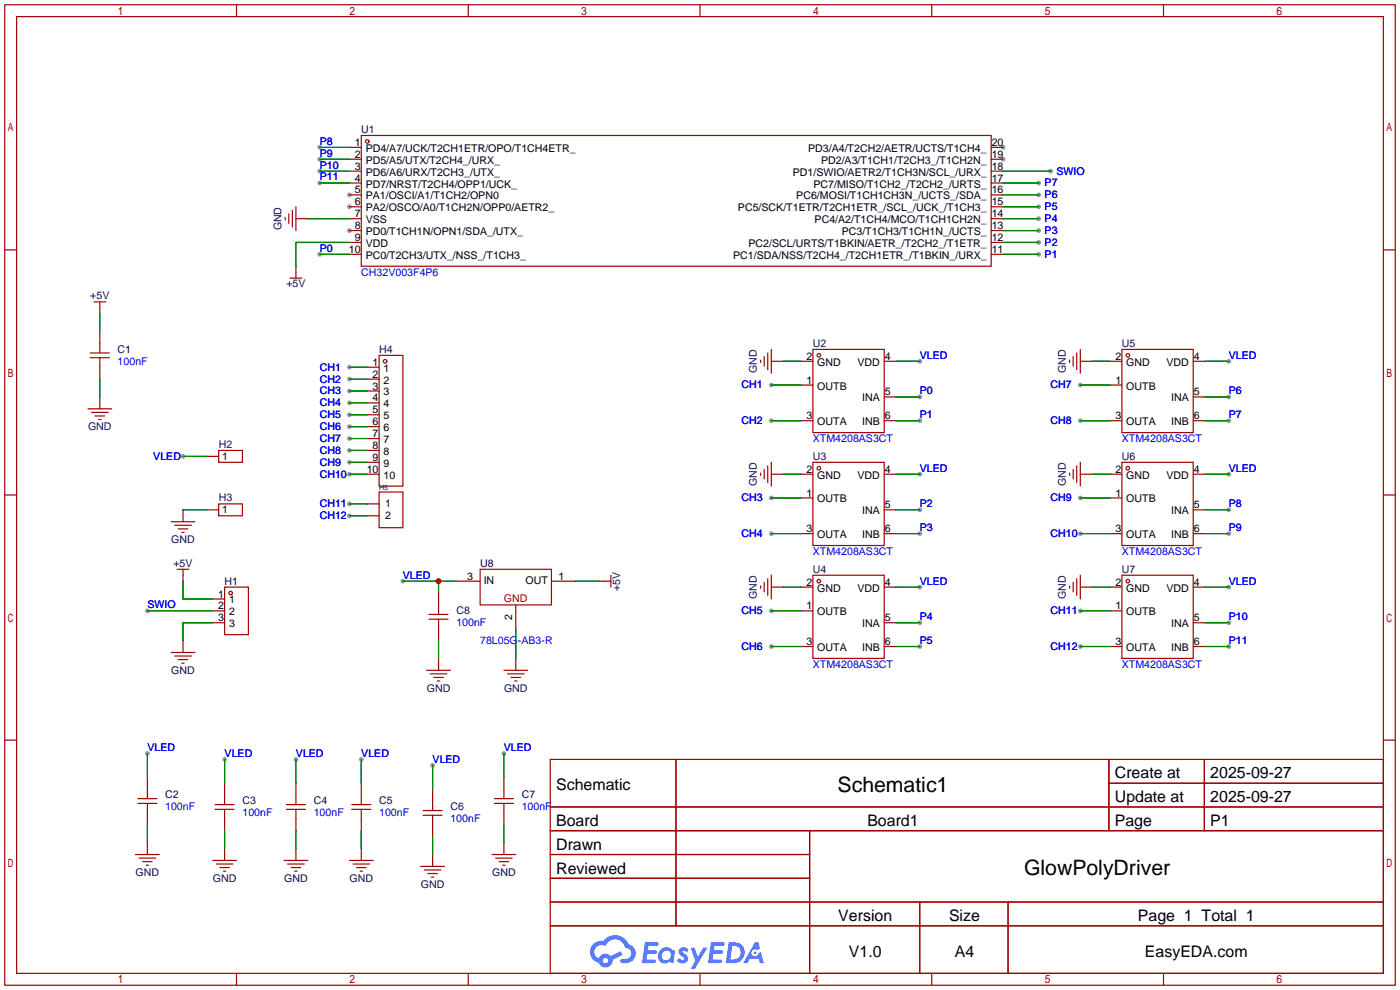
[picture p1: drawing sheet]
<svg xmlns="http://www.w3.org/2000/svg" width="299mm" height="212mm" viewBox="0 0 299 212" stroke-linecap="round" stroke-linejoin="round" font-family="sans-serif">
<g fill="#999">
<circle cx="74.7" cy="41.7" r=".51"/>
<circle cx="74.7" cy="44.2" r=".51"/>
<circle cx="74.7" cy="49.3" r=".51"/>
<circle cx="214.4" cy="34" r=".51"/>
<circle cx="214.4" cy="31.5" r=".51"/>
<circle cx="31.5" cy="130.6" r=".51"/>
<circle cx="224.5" cy="36.6" r=".51"/>
<circle cx="68.3" cy="54.4" r=".51"/>
<circle cx="222" cy="54.4" r=".51"/>
<circle cx="222" cy="51.8" r=".51"/>
<circle cx="222" cy="49.3" r=".51"/>
<circle cx="222" cy="46.7" r=".51"/>
<circle cx="222" cy="44.2" r=".51"/>
<circle cx="222" cy="41.7" r=".51"/>
<circle cx="222" cy="39.1" r=".51"/>
<circle cx="68.3" cy="31.5" r=".51"/>
<circle cx="68.3" cy="34" r=".51"/>
<circle cx="68.3" cy="36.6" r=".51"/>
<circle cx="68.3" cy="39.1" r=".51"/>
<circle cx="39.1" cy="97.5" r=".51"/>
<circle cx="196.6" cy="77.2" r=".51"/>
<circle cx="74.7" cy="78.5" r=".51"/>
<circle cx="74.7" cy="81" r=".51"/>
<circle cx="74.7" cy="83.6" r=".51"/>
<circle cx="74.7" cy="86.1" r=".51"/>
<circle cx="74.7" cy="88.6" r=".51"/>
<circle cx="74.7" cy="91.2" r=".51"/>
<circle cx="74.7" cy="93.7" r=".51"/>
<circle cx="74.7" cy="96.3" r=".51"/>
<circle cx="74.7" cy="98.8" r=".51"/>
<circle cx="74.7" cy="101.3" r=".51"/>
<circle cx="74.7" cy="107.7" r=".51"/>
<circle cx="74.7" cy="110.2" r=".51"/>
<circle cx="196.6" cy="84.8" r=".51"/>
<circle cx="196.6" cy="89.9" r=".51"/>
<circle cx="164.8" cy="82.3" r=".51"/>
<circle cx="164.8" cy="89.9" r=".51"/>
<circle cx="196.6" cy="101.3" r=".51"/>
<circle cx="196.6" cy="109" r=".51"/>
<circle cx="196.6" cy="114" r=".51"/>
<circle cx="164.8" cy="106.4" r=".51"/>
<circle cx="164.8" cy="114" r=".51"/>
<circle cx="196.6" cy="125.5" r=".51"/>
<circle cx="196.6" cy="133.1" r=".51"/>
<circle cx="196.6" cy="138.2" r=".51"/>
<circle cx="164.8" cy="130.6" r=".51"/>
<circle cx="164.8" cy="138.2" r=".51"/>
<circle cx="262.6" cy="77.2" r=".51"/>
<circle cx="262.6" cy="84.8" r=".51"/>
<circle cx="262.6" cy="89.9" r=".51"/>
<circle cx="230.9" cy="82.3" r=".51"/>
<circle cx="230.9" cy="89.9" r=".51"/>
<circle cx="262.6" cy="101.3" r=".51"/>
<circle cx="262.6" cy="109" r=".51"/>
<circle cx="262.6" cy="114" r=".51"/>
<circle cx="230.9" cy="106.4" r=".51"/>
<circle cx="230.9" cy="114" r=".51"/>
<circle cx="262.6" cy="125.5" r=".51"/>
<circle cx="262.6" cy="133.1" r=".51"/>
<circle cx="262.6" cy="138.2" r=".51"/>
<circle cx="230.9" cy="130.6" r=".51"/>
<circle cx="230.9" cy="138.2" r=".51"/>
<circle cx="31.5" cy="161" r=".51"/>
<circle cx="48" cy="162.3" r=".51"/>
<circle cx="63.2" cy="162.3" r=".51"/>
<circle cx="77.2" cy="162.3" r=".51"/>
<circle cx="92.5" cy="163.6" r=".51"/>
<circle cx="107.7" cy="161" r=".51"/>
<circle cx="86.1" cy="124.2" r=".51"/>
</g>
<g fill="none" stroke="#a10000" stroke-width=".25">
<path d="M1 1h297.2v209.6h-297.2zM3.6 3.6h292.1v204.4h-292.1zM50.5 1v2.6M100.1 1v2.6M149.6 1v2.6M199.1 1v2.6M248.7 1v2.6M1 53.4h2.6M295.7 53.4h2.5M1 105.8h2.6M295.7 105.8h2.5M1 158.2h2.6"/>
<path d="M295.7 158.2h2.5M117.6 162.3h178.1v45.7h-178.1zM117.6 172.5h178.1M117.6 177.5h178.1M144.5 162.3v35.6M173 177.5v30.5M237 162.3v15.2M237 167.4h58.7M257.4 162.3v15.2M117.6 182.6h55.4M117.6 192.8h178.1M117.6 187.7h55.4"/>
<path d="M117.6 197.9h178.1M196.6 192.8v15.2M215.4 192.8v15.2M50.5 208v2.6M100.1 208v2.6M149.6 208v2.6M199.1 208v2.6M248.7 208v2.6"/>
</g>
<g fill="#5487ff">
<path d="M145.3 202.7a1.3 1.3 0 0 1 1.9 .3l-.4 .6a.54 .54 0 0 0-.9-.2l.1 .2a1.34 1.34 0 0 1 .9 1.8 1.47 1.47 0 0 1-2.3-.1l.5-.6 .8 .5a.31 .31 0 0 0 .4-.3 .31 .31 0 0 0-.3-.4 1.12 1.12 0 0 1-.7-1.8z"/>
<path d="M147.6 202.5h.9l.6 2 1.2-2h.9l-2.7 4.6h-.9l1-1.7z"/>
<path d="M137.8 201.4h1.7a1.31 1.31 0 0 1 1.2 .2 .4 .4 0 0 1-.3 .5l-1.8 .1-.1 .9h1.6a.4 .4 0 0 1 .4 .4 .4 .4 0 0 1-.5 .4h-1.6l-.2 1.2h1.4a.46 .46 0 0 1 .5 0 .46 .46 0 0 1 .1 .5l-.4 .2h-2.6z"/>
<path d="M151.9 201.4h1.7a1.32 1.32 0 0 1 1.2 .2 .39 .39 0 0 1-.3 .5l-1.8 .1-.1 .9h1.6a.4 .4 0 0 1 .4 .4 .4 .4 0 0 1-.4 .4h-1.7l-.2 1.2h1.4a.46 .46 0 0 1 .5 0 .46 .46 0 0 1 .1 .5l-.4 .2h-2.6z"/>
<path d="M161.3 201.4h.8l.3 1.3-.6 .4a.75 .75 0 0 0-1.1 .3 .75 .75 0 0 0 .5 1 .75 .75 0 0 0 .9-.7l.5-.2 .6 2.3h-.8l-.3-.9h-1.8l-.5 .9h-1z"/>
<path d="M155.7 201.4l-.6 4.4h1.5a2.27 2.27 0 0 0 2.6-2.2 2.27 2.27 0 0 0-2.7-2.2zM156.5 202.1a1.5 1.5 0 0 1 1.8 1.6 1.5 1.5 0 0 1-1.9 1.4h-.3z"/>
<path d="M141.2 203a1.6 1.6 0 0 0-.3 2.3 1.6 1.6 0 0 0 2.3 .2l.7 .3 .3-2.4-.1-.3-.5-.1a1.58 1.58 0 0 0-2.4 0zM141.8 203.5a.98 .98 0 0 1 1.6 .4 .98 .98 0 0 1-1.1 1.3 .94 .94 0 0 1-.9-.7 .94 .94 0 0 1 .4-1z"/>
<path d="M126.8 201.8a2.37 2.37 0 0 0 1.1 4 1.54 1.54 0 0 0 1.8 1 1.54 1.54 0 0 0 1.2-1.6l2.2-1.1-.5-.8-2 1a1.57 1.57 0 0 0-2.7 .5 1.5 1.5 0 0 1-.7-2.1 1.5 1.5 0 0 1 2.2-.5 2.23 2.23 0 0 1 2.3-1.4 2.23 2.23 0 0 1 2 1.8 1.16 1.16 0 0 1 1.2 1.1 1.16 1.16 0 0 1-1.1 1.2h-.7a.47 .47 0 0 0-.5 .4 .47 .47 0 0 0 .4 .5 2.17 2.17 0 0 0 2.5-.9 2.17 2.17 0 0 0-.3-2.7l-.8-.4a3.2 3.2 0 0 0-5.5-.7l-1.1 .1zM128.8 205.3a.6 .6 0 0 1 1.2 0 .6 .6 0 0 1-1.2 0z"/>
<circle cx="161.4" cy="203.6" r=".28"/>
</g>
<g fill="none" stroke="#a10000" stroke-width=".25">
<path d="M74.7 31.5h2.5M74.7 34h2.5M74.7 36.6h2.5M74.7 39.1h2.5M77.2 29h134.6v27.9h-134.6zM211.8 31.5h2.6M211.8 34h2.6M211.8 36.6h2.6M211.8 39.1h2.6M61 46.5v.5M61.7 45.7v2.1M62 59.4h2.5"/>
<path d="M62.5 45v3.5M63.2 46.7h2.6M63.2 44.2v5.1M63.2 56.9v2.5M74.7 41.7h2.5M74.7 44.2h2.5M74.7 46.7h2.5M74.7 49.3h2.5M74.7 51.8h2.5M74.7 54.4h2.5M211.8 41.7h2.6M211.8 44.2h2.6"/>
<path d="M211.8 46.7h2.6M211.8 49.3h2.6M211.8 51.8h2.6M211.8 54.4h2.6M19.3 75.4h4.1M19.3 76.5h4.1M20.1 64.5h2.5M21.3 64.5v2.6M21.3 70.9v4.5M21.3 76.5v4.5M78.5 78.5h2.5M81 75.9h5.1v28h-5.1z"/>
<path d="M162.6 77v.5M163.3 76.2v2M164.1 75.4v3.6M164.8 77.2h2.6M164.8 74.7v5.1M171.2 77.2h2.5M173.7 74.7h15.3v17.8h-15.3zM189 77.2h2.5M228.6 77v.5M229.4 76.2v2M230.1 75.4v3.6M230.9 77.2h2.5"/>
<path d="M230.9 74.7v5.1M237.2 77.2h2.6M239.8 74.7h15.2v17.8h-15.2zM255 77.2h2.6M18.8 87.4h5.1M19.6 88.1h3.5M20.3 88.9h2.1M21.1 89.7h.5M21.3 84.8v2.6M44.2 97.5h2.5M46.7 96.3h5.1v2.5h-5.1zM78.5 81h2.5"/>
<path d="M78.5 83.6h2.5M78.5 86.1h2.5M78.5 88.6h2.5M78.5 91.2h2.5M78.5 93.7h2.5M78.5 96.3h2.5M78.5 98.8h2.5M164.1 99.6v3.5M164.8 98.8v5.1M171.2 89.9h2.5M171.2 82.3h2.5M173.7 98.8h15.3v17.8h-15.3z"/>
<path d="M189 89.9h2.5M189 84.8h2.5M230.1 99.6v3.5M230.9 98.8v5.1M237.2 89.9h2.6M237.2 82.3h2.6M239.8 98.8h15.2v17.8h-15.2zM255 89.9h2.6M255 84.8h2.6M36.6 111.5h5.1M37.3 112.3h3.6M38.1 113h2"/>
<path d="M38.9 113.8h.5M39.1 109v2.5M44.2 109h2.5M46.7 107.7h5.1v2.5h-5.1zM78.5 101.3h2.5M78.5 107.7h2.5M78.5 110.2h2.5M81 105.2h5.1v7.6h-5.1zM162.6 101.1v.5M163.3 100.3v2.1M164.8 101.3h2.6M171.2 101.3h2.5"/>
<path d="M171.2 114h2.5M171.2 106.4h2.5M189 109h2.5M189 101.3h2.5M189 114h2.5M228.6 101.1v.5M229.4 100.3v2.1M230.9 101.3h2.5M237.2 101.3h2.6M237.2 114h2.6M237.2 106.4h2.6M255 109h2.6"/>
<path d="M255 101.3h2.6M255 114h2.6M36.6 139.4h5.1M37.8 121.7h2.6M39.1 121.7v2.5M39.1 136.9v2.5M45.5 128h2.5M45.5 130.6h2.5M45.5 133.1h2.5M48 125.5h5.1v10.1h-5.1zM91.7 131.3h4.1M91.7 132.3h4.1"/>
<path d="M93.7 126.7v4.6M93.7 132.3v4.6M97.5 124.2h5.1M102.6 121.7h15.3v7.6h-15.3zM110.2 129.3v5.1M117.9 124.2h5M128 124.2h2.6M130.6 122.9v2.6M162.6 125.2v.5M163.3 124.5v2M164.1 123.7v3.6M164.8 122.9v5.1"/>
<path d="M164.8 125.5h2.6M171.2 130.6h2.5M171.2 138.2h2.5M171.2 125.5h2.5M173.7 122.9h15.3v17.8h-15.3zM189 133.1h2.5M189 138.2h2.5M189 125.5h2.5M228.6 125.2v.5M229.4 124.5v2M230.1 123.7v3.6M230.9 125.5h2.5"/>
<path d="M230.9 122.9v5.1M237.2 130.6h2.6M237.2 138.2h2.6M237.2 125.5h2.6M239.8 122.9h15.2v17.8h-15.2zM255 133.1h2.6M255 138.2h2.6M255 125.5h2.6M37.3 140.2h3.6M38.1 141h2M38.9 141.7h.5M91.2 143.3h5.1"/>
<path d="M91.9 144h3.6M92.7 144.8h2M93.5 145.5h.5M93.7 140.7v2.6M107.7 143.3h5.1M108.5 144h3.5M109.2 144.8h2.1M110 145.5h.5M110.2 140.7v2.6M29.5 170.7h4M29.5 171.7h4M31.5 166.1v4.6"/>
<path d="M31.5 171.7v4.6M46 172h4M46 173h4M48 167.4v4.6M48 173v4.5M61.2 172h4.1M61.2 173h4.1M63.2 167.4v4.6M63.2 173v4.5M75.2 172h4M75.2 173h4M77.2 167.4v4.6"/>
<path d="M77.2 173v4.5M90.4 173.2h4.1M90.4 174.2h4.1M92.5 168.7v4.5M92.5 174.2v4.6M105.7 170.7h4M105.7 171.7h4M107.7 166.1v4.6M107.7 171.7v4.6M29 182.6h5M29.7 183.4h3.6M30.5 184.2h2"/>
<path d="M31.2 184.9h.5M31.5 180.1v2.5M45.5 183.9h5M46.2 184.7h3.6M47 185.4h2M47.8 186.2h.5M48 181.4v2.5M60.7 183.9h5.1M61.5 184.7h3.5M62.2 185.4h2.1M63 186.2h.5M63.2 181.4v2.5"/>
<path d="M74.7 183.9h5.1M75.4 184.7h3.6M76.2 185.4h2M77 186.2h.5M77.2 181.4v2.5M89.9 185.2h5.1M90.7 185.9h3.5M91.4 186.7h2.1M92.2 187.5h.5M92.5 182.6v2.6M105.2 182.6h5M105.9 183.4h3.6"/>
<path d="M106.7 184.2h2M107.4 184.9h.5M107.7 180.1v2.5"/>
<circle cx="78.5" cy="30.2" r=".38"/>
<circle cx="82.3" cy="77.2" r=".38"/>
<circle cx="175" cy="75.9" r=".38"/>
<circle cx="241" cy="75.9" r=".38"/>
<circle cx="175" cy="100.1" r=".38"/>
<circle cx="241" cy="100.1" r=".38"/>
<circle cx="49.3" cy="126.7" r=".38"/>
<circle cx="175" cy="124.2" r=".38"/>
<circle cx="241" cy="124.2" r=".38"/>
</g>
<g fill="none" stroke="#008700" stroke-width=".25">
<path d="M68.3 36.6h6.4M68.3 39.1h6.4M68.3 31.5h6.4M68.3 34h6.4M214.4 36.6h10.1M214.4 39.1h7.6M65.8 46.7h8.9M68.3 54.4h6.4M74.7 51.8h-11.5v5.1M214.4 46.7h7.6M214.4 51.8h7.6M214.4 54.4h7.6"/>
<path d="M214.4 49.3h7.6M214.4 44.2h7.6M214.4 41.7h7.6M21.3 67.1v3.8M74.7 78.5h3.8M167.4 77.2h3.8M191.5 77.2h5.1M233.4 77.2h3.8M257.6 77.2h5M21.3 81v3.8M39.1 97.5h5.1M74.7 81h3.8"/>
<path d="M74.7 83.6h3.8M74.7 86.1h3.8M74.7 88.6h3.8M74.7 91.2h3.8M74.7 93.7h3.8M74.7 96.3h3.8M74.7 98.8h3.8M164.8 89.9h6.4M164.8 82.3h6.4M191.5 84.8h5.1M191.5 89.9h5.1M230.9 89.9h6.3"/>
<path d="M230.9 82.3h6.3M257.6 84.8h5M257.6 89.9h5M39.1 109h5.1M74.7 101.3h3.8M74.7 107.7h3.8M74.7 110.2h3.8M164.8 114h6.4M164.8 106.4h6.4M167.4 101.3h3.8M191.5 109h5.1M191.5 101.3h5.1"/>
<path d="M191.5 114h5.1M230.9 114h6.3M230.9 106.4h6.3M233.4 101.3h3.8M257.6 109h5M257.6 101.3h5M257.6 114h5M31.5 130.6h14M39.1 124.2v3.8h6.4M45.5 133.1h-6.4v3.8M86.1 124.2h11.4M93.7 124.2v2.5"/>
<path d="M93.7 136.9v3.8M110.2 134.4v6.3M122.9 124.2h5.1M164.8 130.6h6.4M164.8 138.2h6.4M167.4 125.5h3.8M191.5 133.1h5.1M191.5 125.5h5.1M191.5 138.2h5.1M230.9 130.6h6.3M230.9 138.2h6.3M233.4 125.5h3.8"/>
<path d="M257.6 133.1h5M257.6 125.5h5M257.6 138.2h5M31.5 161v5.1M31.5 176.3v3.8M48 162.3v5.1M48 177.5v3.9M63.2 162.3v5.1M63.2 177.5v3.9M77.2 162.3v5.1M77.2 177.5v3.9M92.5 163.6v5.1"/>
<path d="M92.5 178.8v3.8M107.7 161v5.1M107.7 176.3v3.8"/>
</g>
<circle cx="93.7" cy="124.2" r=".63" fill="#c00"/>
<g font-size="4.5">
<text x="179" y="169.2">Schematic1</text>
<text x="218.9" y="187">GlowPolyDriver</text>
</g>
<g font-size="3.4">
<text x="238.3" y="166.4">Create at</text>
<text x="258.7" y="166.4">2025-09-27</text>
<text x="118.9" y="168.9">Schematic</text>
<text x="238.3" y="171.4">Update at</text>
<text x="258.7" y="171.4">2025-09-27</text>
<text x="118.9" y="176.5">Board</text>
<text x="185.4" y="176.5">Board1</text>
<text x="238.3" y="176.5">Page</text>
<text x="258.7" y="176.5">P1</text>
<text x="118.9" y="181.6">Drawn</text>
<text x="118.9" y="186.7">Reviewed</text>
<text x="179.2" y="196.8">Version</text>
<text x="202.8" y="196.8">Size</text>
<text x="243.2" y="196.8">Page 1 Total 1</text>
<text x="181.4" y="204.5">V1.0</text>
<text x="204.1" y="204.5">A4</text>
<text x="244.7" y="204.5">EasyEDA.com</text>
</g>
<g font-size="2.3" fill="#000080">
<text x="77.2" y="28.4">U1</text>
<text x="60.2" y="49.3" transform="rotate(-90 60.2 49.3)">GND</text>
<text x="19.3" y="64">+5V</text>
<text x="61.2" y="61.4">+5V</text>
<text x="25.1" y="75.4">C1</text>
<text x="81" y="75.4">H4</text>
<text x="173.7" y="74.1">U2</text>
<text x="239.8" y="74.1">U5</text>
<text x="161.8" y="79.7" transform="rotate(-90 161.8 79.7)">GND</text>
<text x="227.8" y="79.7" transform="rotate(-90 227.8 79.7)">GND</text>
<text x="18.8" y="91.9">GND</text>
<text x="46.7" y="95.7">H2</text>
<text x="173.7" y="98.3">U3</text>
<text x="239.8" y="98.3">U6</text>
<text x="46.7" y="107.2">H3</text>
<text x="161.8" y="103.9" transform="rotate(-90 161.8 103.9)">GND</text>
<text x="227.8" y="103.9" transform="rotate(-90 227.8 103.9)">GND</text>
<text x="36.6" y="116">GND</text>
<text x="37.1" y="121.1">+5V</text>
<text x="48" y="124.9">H1</text>
<text x="102.6" y="121.1">U8</text>
<text x="173.7" y="122.4">U4</text>
<text x="239.8" y="122.4">U7</text>
<text x="97.5" y="131.3">C8</text>
<text x="132.6" y="126.3" transform="rotate(-90 132.6 126.3)">+5V</text>
<text x="161.8" y="128" transform="rotate(-90 161.8 128)">GND</text>
<text x="227.8" y="128" transform="rotate(-90 227.8 128)">GND</text>
<text x="36.6" y="144">GND</text>
<text x="91.2" y="147.8">GND</text>
<text x="107.7" y="147.8">GND</text>
<text x="35.3" y="170.7">C2</text>
<text x="51.8" y="171.9">C3</text>
<text x="67.1" y="171.9">C4</text>
<text x="81" y="171.9">C5</text>
<text x="96.3" y="173.2">C6</text>
<text x="111.5" y="170.7">C7</text>
<text x="29" y="187.2">GND</text>
<text x="45.5" y="188.4">GND</text>
<text x="60.7" y="188.4">GND</text>
<text x="74.7" y="188.4">GND</text>
<text x="89.9" y="189.7">GND</text>
<text x="105.2" y="187.2">GND</text>
</g>
<g font-size="2.3" fill="#00f">
<text x="68.3" y="31">P8</text>
<text x="68.3" y="33.5">P9</text>
<text x="68.3" y="36">P10</text>
<text x="68.3" y="38.6">P11</text>
<text x="223.3" y="39.8">P7</text>
<text x="225.8" y="37.3">SWIO</text>
<text x="223.3" y="47.5">P4</text>
<text x="223.3" y="44.9">P5</text>
<text x="223.3" y="42.4">P6</text>
<text x="68.3" y="53.8">P0</text>
<text x="223.3" y="52.5">P2</text>
<text x="223.3" y="50">P3</text>
<text x="77.2" y="58.9">CH32V003F4P6</text>
<text x="223.3" y="55.1">P1</text>
<text x="25.1" y="77.9">100nF</text>
<text x="196.6" y="76.7">VLED</text>
<text x="262.6" y="76.7">VLED</text>
<text x="68.3" y="79.2">CH1</text>
<text x="68.3" y="81.8">CH2</text>
<text x="158.5" y="83">CH1</text>
<text x="224.5" y="83">CH7</text>
<text x="68.3" y="84.3">CH3</text>
<text x="68.3" y="86.8">CH4</text>
<text x="68.3" y="89.4">CH5</text>
<text x="196.6" y="84.3">P0</text>
<text x="196.6" y="89.4">P1</text>
<text x="262.6" y="84.3">P6</text>
<text x="262.6" y="89.4">P7</text>
<text x="68.3" y="91.9">CH6</text>
<text x="68.3" y="94.5">CH7</text>
<text x="158.5" y="90.6">CH2</text>
<text x="173.7" y="94.5">XTM4208AS3CT</text>
<text x="224.5" y="90.6">CH8</text>
<text x="239.8" y="94.5">XTM4208AS3CT</text>
<text x="32.8" y="98.3">VLED</text>
<text x="68.3" y="97">CH8</text>
<text x="68.3" y="99.5">CH9</text>
<text x="196.6" y="100.8">VLED</text>
<text x="262.6" y="100.8">VLED</text>
<text x="68.3" y="102.1">CH10</text>
<text x="158.5" y="107.2">CH3</text>
<text x="224.5" y="107.2">CH9</text>
<text x="68.3" y="108.4">CH11</text>
<text x="68.3" y="111">CH12</text>
<text x="196.6" y="108.4">P2</text>
<text x="196.6" y="113.5">P3</text>
<text x="262.6" y="108.4">P8</text>
<text x="262.6" y="113.5">P9</text>
<text x="158.5" y="114.8">CH4</text>
<text x="173.7" y="118.6">XTM4208AS3CT</text>
<text x="224.5" y="114.8">CH10</text>
<text x="239.8" y="118.6">XTM4208AS3CT</text>
<text x="86.1" y="123.7">VLED</text>
<text x="196.6" y="124.9">VLED</text>
<text x="262.6" y="124.9">VLED</text>
<text x="31.5" y="130">SWIO</text>
<text x="158.5" y="131.3">CH5</text>
<text x="224.5" y="131.3">CH11</text>
<text x="97.5" y="133.8">100nF</text>
<text x="102.6" y="137.6">78L05G-AB3-R</text>
<text x="196.6" y="132.6">P4</text>
<text x="196.6" y="137.6">P5</text>
<text x="262.6" y="132.6">P10</text>
<text x="262.6" y="137.6">P11</text>
<text x="158.5" y="138.9">CH6</text>
<text x="173.7" y="142.7">XTM4208AS3CT</text>
<text x="224.5" y="138.9">CH12</text>
<text x="239.8" y="142.7">XTM4208AS3CT</text>
<text x="31.5" y="160.5">VLED</text>
<text x="48" y="161.8">VLED</text>
<text x="63.2" y="161.8">VLED</text>
<text x="77.2" y="161.8">VLED</text>
<text x="107.7" y="160.5">VLED</text>
<text x="92.5" y="163">VLED</text>
<text x="35.3" y="173.2">100nF</text>
<text x="111.5" y="173.2">100nF</text>
<text x="51.8" y="174.5">100nF</text>
<text x="67.1" y="174.5">100nF</text>
<text x="81" y="174.5">100nF</text>
<text x="96.3" y="175.7">100nF</text>
</g>
<g font-size="2.3">
<text x="75.8" y="31.2">1</text>
<text x="75.8" y="33.7">2</text>
<text x="78.2" y="32.5">PD4/A7/UCK/T2CH1ETR/OPO/T1CH4ETR_</text>
<text x="78.2" y="35">PD5/A5/UTX/T2CH4_/URX_</text>
<text x="172.7" y="32.5">PD3/A4/T2CH2/AETR/UCTS/T1CH4_</text>
<text x="175.5" y="35">PD2/A3/T1CH1/T2CH3_/T1CH2N_</text>
<text x="212" y="33.7">19</text>
<text x="212" y="31.2">20</text>
<text x="75.8" y="36.3">3</text>
<text x="75.8" y="38.8">4</text>
<text x="75.8" y="41.3">5</text>
<text x="78.2" y="37.5">PD6/A6/URX/T2CH3_/UTX_</text>
<text x="78.2" y="40.1">PD7/NRST/T2CH4/OPP1/UCK_</text>
<text x="169.4" y="37.5">PD1/SWIO/AETR2/T1CH3N/SCL_/URX_</text>
<text x="173.8" y="40.1">PC7/MISO/T1CH2_/T2CH2_/URTS_</text>
<text x="212" y="41.3">16</text>
<text x="212" y="38.8">17</text>
<text x="212" y="36.3">18</text>
<text x="75.8" y="43.9">6</text>
<text x="75.8" y="46.4">7</text>
<text x="78.2" y="42.6">PA1/OSCI/A1/T1CH2/OPN0</text>
<text x="78.2" y="45.2">PA2/OSCO/A0/T1CH2N/OPP0/AETR2_</text>
<text x="78.2" y="47.7">VSS</text>
<text x="157.7" y="45.2">PC5/SCK/T1ETR/T2CH1ETR_/SCL_/UCK_/T1CH3_</text>
<text x="170.2" y="42.6">PC6/MOSI/T1CH1CH3N_/UCTS_/SDA_</text>
<text x="174.1" y="47.7">PC4/A2/T1CH4/MCO/T1CH1CH2N_</text>
<text x="212" y="46.4">14</text>
<text x="212" y="43.9">15</text>
<text x="75.8" y="49">8</text>
<text x="75.8" y="51.5">9</text>
<text x="78.2" y="50.2">PD0/T1CH1N/OPN1/SDA_/UTX_</text>
<text x="78.2" y="52.8">VDD</text>
<text x="160" y="52.8">PC2/SCL/URTS/T1BKIN/AETR_/T2CH2_/T1ETR_</text>
<text x="179.9" y="50.2">PC3/T1CH3/T1CH1N_/UCTS_</text>
<text x="212" y="51.5">12</text>
<text x="212" y="49">13</text>
<text x="74.6" y="54">10</text>
<text x="78.2" y="55.3">PC0/T2CH3/UTX_/NSS_/T1CH3_</text>
<text x="156.7" y="55.3">PC1/SDA/NSS/T2CH4_/T2CH1ETR_/T1BKIN_/URX_</text>
<text x="212" y="54">11</text>
<text x="172.3" y="76.9">2</text>
<text x="189.1" y="76.9">4</text>
<text x="238.4" y="76.9">2</text>
<text x="255.1" y="76.9">4</text>
<text x="79.6" y="78.2">1</text>
<text x="79.6" y="80.7">2</text>
<text x="79.6" y="83.3">3</text>
<text x="82" y="79.4">1</text>
<text x="82" y="82">2</text>
<text x="172.3" y="82">1</text>
<text x="174.7" y="78.2">GND</text>
<text x="174.7" y="83.3">OUTB</text>
<text x="183.3" y="78.2">VDD</text>
<text x="238.4" y="82">1</text>
<text x="240.7" y="78.2">GND</text>
<text x="240.7" y="83.3">OUTB</text>
<text x="249.3" y="78.2">VDD</text>
<text x="79.6" y="85.8">4</text>
<text x="79.6" y="88.3">5</text>
<text x="82" y="84.5">3</text>
<text x="82" y="87.1">4</text>
<text x="82" y="89.6">5</text>
<text x="172.3" y="89.6">3</text>
<text x="184.3" y="85.8">INA</text>
<text x="189.1" y="84.5">5</text>
<text x="189.1" y="89.6">6</text>
<text x="238.4" y="89.6">3</text>
<text x="250.3" y="85.8">INA</text>
<text x="255.1" y="84.5">5</text>
<text x="255.1" y="89.6">6</text>
<text x="79.6" y="90.9">6</text>
<text x="79.6" y="93.4">7</text>
<text x="79.6" y="96">8</text>
<text x="82" y="92.1">6</text>
<text x="82" y="94.7">7</text>
<text x="174.7" y="90.9">OUTA</text>
<text x="184.3" y="90.9">INB</text>
<text x="240.7" y="90.9">OUTA</text>
<text x="250.3" y="90.9">INB</text>
<text x="47.5" y="98.3">1</text>
<text x="78.4" y="101">10</text>
<text x="79.6" y="98.5">9</text>
<text x="82" y="97.2">8</text>
<text x="82" y="99.8">9</text>
<text x="172.3" y="101">2</text>
<text x="189.1" y="101">4</text>
<text x="238.4" y="101">2</text>
<text x="255.1" y="101">4</text>
<text x="82" y="102.3">10</text>
<text x="172.3" y="106.1">1</text>
<text x="174.7" y="102.3">GND</text>
<text x="174.7" y="107.4">OUTB</text>
<text x="183.3" y="102.3">VDD</text>
<text x="238.4" y="106.1">1</text>
<text x="240.7" y="102.3">GND</text>
<text x="240.7" y="107.4">OUTB</text>
<text x="249.3" y="102.3">VDD</text>
<text x="47.5" y="109.7">1</text>
<text x="82.3" y="108.4">1</text>
<text x="82.3" y="110.9">2</text>
<text x="172.3" y="113.7">3</text>
<text x="184.3" y="109.9">INA</text>
<text x="189.1" y="108.7">5</text>
<text x="189.1" y="113.7">6</text>
<text x="238.4" y="113.7">3</text>
<text x="250.3" y="109.9">INA</text>
<text x="255.1" y="108.7">5</text>
<text x="255.1" y="113.7">6</text>
<text x="174.7" y="115">OUTA</text>
<text x="184.3" y="115">INB</text>
<text x="240.7" y="115">OUTA</text>
<text x="250.3" y="115">INB</text>
<text x="99.8" y="123.9">3</text>
<text x="103.4" y="124.9">IN</text>
<text x="112.3" y="124.9">OUT</text>
<text x="119.4" y="123.9">1</text>
<text x="172.3" y="125.2">2</text>
<text x="189.1" y="125.2">4</text>
<text x="238.4" y="125.2">2</text>
<text x="255.1" y="125.2">4</text>
<text x="46.6" y="127.7">1</text>
<text x="46.6" y="130.2">2</text>
<text x="48.9" y="129">1</text>
<text x="48.9" y="131.5">2</text>
<text x="172.3" y="130.2">1</text>
<text x="174.7" y="126.4">GND</text>
<text x="174.7" y="131.5">OUTB</text>
<text x="183.3" y="126.4">VDD</text>
<text x="238.4" y="130.2">1</text>
<text x="240.7" y="126.4">GND</text>
<text x="240.7" y="131.5">OUTB</text>
<text x="249.3" y="126.4">VDD</text>
<text x="46.6" y="132.8">3</text>
<text x="48.9" y="134.1">3</text>
<text x="109.4" y="132.6" transform="rotate(-90 109.4 132.6)">2</text>
<text x="172.3" y="137.9">3</text>
<text x="184.3" y="134.1">INA</text>
<text x="189.1" y="132.8">5</text>
<text x="189.1" y="137.9">6</text>
<text x="238.4" y="137.9">3</text>
<text x="250.3" y="134.1">INA</text>
<text x="255.1" y="132.8">5</text>
<text x="255.1" y="137.9">6</text>
<text x="174.7" y="139.1">OUTA</text>
<text x="184.3" y="139.1">INB</text>
<text x="240.7" y="139.1">OUTA</text>
<text x="250.3" y="139.1">INB</text>
</g>
<text font-size="2.3" fill="#a00000" x="107.7" y="128.7">GND</text>
<text font-size="1.5" fill="#000080" x="81" y="104.8">H5</text>
</svg>
